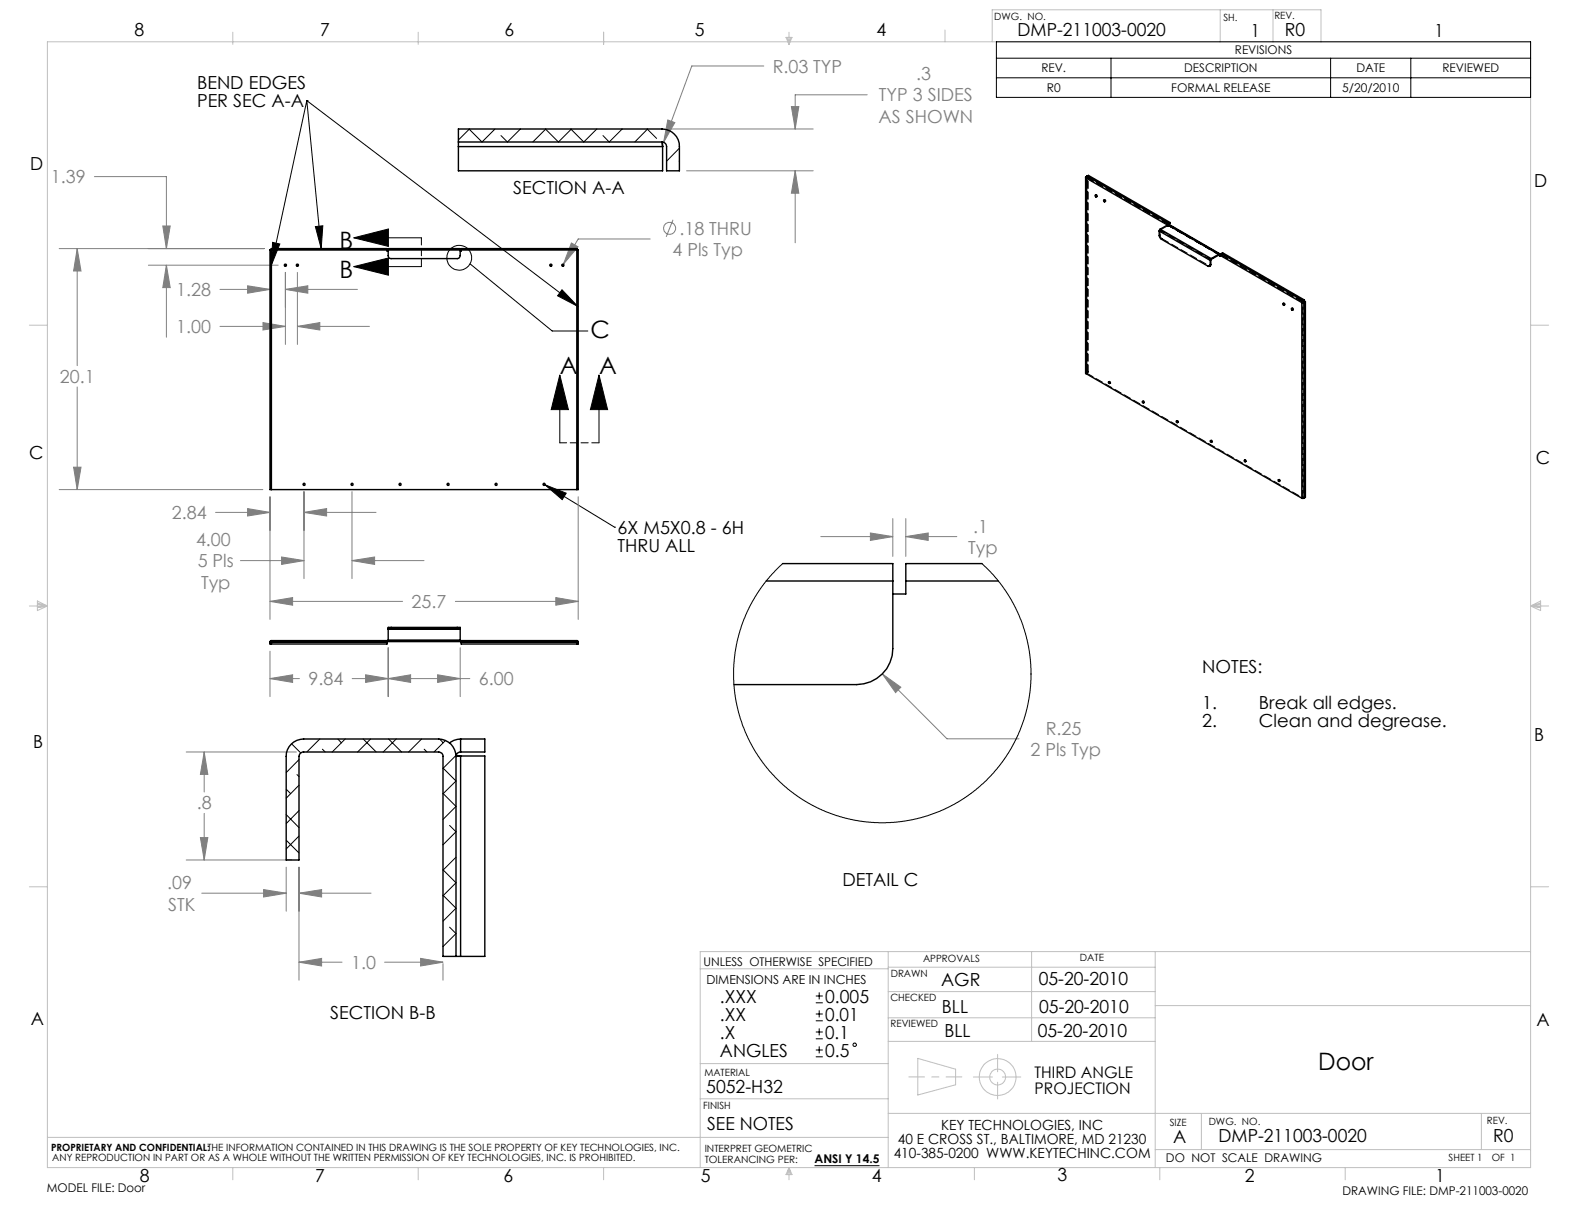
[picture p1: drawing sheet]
<svg xmlns="http://www.w3.org/2000/svg" width="279mm" height="216mm" viewBox="0 0 279 216" stroke-linecap="round" stroke-linejoin="round" font-family="sans-serif">
<g fill="none" stroke="#c0c0c0" stroke-width=".18">
<path d="M8.4 7.4h261.6v198.6h-261.6zM41.1 5.7v2.1M73.8 5.7v2.1M106.5 5.7v2.1M138.6 6.6h1.1l-.5 1.2zM138.9 6.6l.3 1.2M139.2 5.7v2.1M139.5 6.6l-.3 1.2M166.7 5.3v2.1M175 7.4v-5.7h58v5.7M215.2 1.7v5.7M224.5 1.7v5.7"/>
<path d="M5.2 57.4h3.2M270 57.4h3.2M5.2 106.9h3.2M6.6 106l1.8 .9-1.8 .8zM6.6 106.4l1.8 .5M6.6 106.6l1.8 .3M8.4 106.9l-1.8 .2M270 106.9h3.2M270 106.9l1.7 .2M270 106.9l1.7-.9v1.7zM271.7 106.6l-1.7 .3M271.7 106.4l-1.7 .5"/>
<path d="M5.2 156.4h3.2M270 156.4h3.2M123.5 170.9h33.2M156.7 167.9v38.1M156.7 179.5h47.1M156.7 174.9h47.1M156.7 170.6h47.1M182 167.9v15.8M203.8 167.9v38.1M203.8 177.4h66.2M270 167.9h-146.5v38.1M123.5 193.8h33.2"/>
<path d="M123.5 187.6h33.2M156.7 196.4h113.3M156.7 183.7h47.1M161.9 186.7l6.7 1.9v2.7l-6.7 1.8zM171.7 190h3.3M176 186v3.1M176 190.9v3M176.8 190h3.3M211.9 196.4v6.4M261.3 196.4v6.4M8.4 200.6h148.3M41.1 206v2.1"/>
<path d="M73.8 206v2.1M106.5 206v2.1M139.2 206v2.1M139.2 206l.5 1.2h-1.1zM139.2 206l-.3 1.2M139.2 206l.3 1.2M171.9 206v2.1M203.8 202.8h66.2M204.6 206v2.1M237.3 206v2.1"/>
<circle cx="176" cy="190" r="1.4"/>
<circle cx="176" cy="190" r="3.2"/>
</g>
<path d="M169.7 190h-9.4" fill="none" stroke="#c0c0c0" stroke-width=".18" stroke-dasharray="15.2 1.3 1.3 1.3" stroke-dashoffset="12.5"/>
<g fill="none" stroke="#808080" stroke-width=".18">
<path d="M134.7 11.6h-12.7l-4.9 13.5M139.6 18.8h1.3l-.6 4zM153 16.7h-12.7v6.1M16.7 31.2h12.7v12.7M28.7 39.9h1.3l-.6 4zM117.8 21.2l1.2 .4-1.9 3.5zM118 22.8h25.4M118.7 38.8l-1.2 3M121.1 30.1h22.3M140.3 30.1l.6 4h-1.3zM140.3 30.1v12.7M10.4 43.9h36.2"/>
<path d="M13.6 43.9l.7 3.9h-1.3zM13.6 43.9v20.6M26.2 46.8h22.9M29.4 46.8l.6 3.9h-1.3zM29.4 46.8v12.7M38.8 51h8.8M38.8 57.6h11.5M43.7 50.4l3.9 .6-3.9 .7zM46.4 56.9l3.9 .7-3.9 .6zM50.3 51l4-.6v1.3zM50.3 48v12.7M50.3 51h12.7"/>
<path d="M52.5 57.6l3.9-.7v1.3zM52.5 48v12.7M52.5 57.6h12.7M100.8 42.9l1.2 .6-2.6 3.1zM114.7 42.2h-12.7l-2.6 4.4M13.6 68.3v18.1M10.4 86.4h36M13 82.4h1.3l-.7 4zM38 90.4h9.6M42.4 98.9h11.2M43.7 89.7l3.9 .7-3.9 .6zM47.6 87.6v21.7"/>
<path d="M49.7 98.2l3.9 .7-3.9 .7zM53.6 90.4l4-.7v1.3zM53.6 86.7v15.4M53.6 90.4h12.7M62.1 98.9l4-.7v1.4zM62.1 86.7v15.4M62.1 98.9h12.7M102 87.6v21.7M144.8 94.7h12.7M153.5 94l4 .7-4 .6zM157.5 91.5v6.6M159.8 94.7l3.9-.7v1.3z"/>
<path d="M159.8 91.5v6.6M159.8 94.7h9M47.6 106.1l4-.7v1.4zM47.6 119.7l4-.7v1.4zM47.6 114.9v8M47.6 106.1h23.4M47.6 119.7h5.2M62.1 119.7h20.8M64.5 119l4 .7-4 .7zM68.5 119.7l3.9-.7v1.4zM68.5 114.3v8.6M77.2 119l4 .7-4 .7z"/>
<path d="M80.3 106.1h21.7M81.2 114.3v8.6M98 105.4l4 .7-4 .7zM155.6 118.9l3.3 2.3-.9 1zM155.6 118.9l11.4 11.4h12.7M32.8 132.6h19.5M36 132.6l.7 4h-1.4zM36 132.6v7.1M32.8 151.7h18.7M35.3 147.7h1.4l-.7 4zM35.6 157.6h14.9M36 143.5v8.2"/>
<path d="M46.5 156.9l4 .7-4 .6zM50.5 153v7.7M52.7 157.6l4-.7v1.3zM52.7 153v19.9M52.7 157.6h12.7M52.7 169.7l4-.6v1.3zM52.7 169.7h7.6M67.8 169.7h10.3M74.2 169.1l3.9 .6-3.9 .7zM78.1 170v2.9"/>
<circle cx="118.1" cy="40.3" r="1.06"/>
</g>
<g fill="none" stroke="#000" stroke-width=".18">
<path d="M54.1 17.7h.1M54.1 17.7l2.6 26.2M54.1 17.7l47.8 36.3M54.1 17.7l-6.2 29M175.8 7.4h94.2v9.8h-94.2zM175.8 10.3h94.2M175.8 13.7h94.2M196 10.3v6.9M234.7 10.3v6.9M248.8 10.3v6.9M55.6 40l1.3-.2-.2 4.1zM48.1 42.8l1.3 .2-1.5 3.7z"/>
<path d="M62.4 41.9l6.1-1.5v3.1zM62.4 47l6.1-1.5v3zM62.4 41.9h11.9M62.4 47h11.9M82.9 46.5l14.5 11.9h6.3M99.1 51.1l2.8 2.9-3.5-1.8zM98.7 66.1l1.6 6.1h-3.1zM98.7 66.1v12M105.7 66.1l1.5 6.1h-3.1zM105.7 66.1v12M96.1 85.5l3.8 1.5-.7 1.1zM96.1 85.5l12.3 7.5"/>
<path d="M108.4 93h.1"/>
<circle cx="81" cy="45.5" r="2.19"/>
</g>
<path d="M74.3 41.9v5.1M105.7 78.1h-7" fill="none" stroke="#000" stroke-width=".18" stroke-dasharray="1.3 .6"/>
<g fill="#000">
<path d="M62.4 41.9l6.1-1.5v3.1zM62.4 47l6.1-1.5v3z"/>
<path d="M105.7 66.1l1.5 6.1h-3.1zM98.7 66.1l1.6 6.1h-3.1zM55.6 40l1.3-.2-.2 4.1zM99.1 51.1l2.8 2.9-3.5-1.8zM48.1 42.8l1.3 .2-1.5 3.7zM96.1 85.5l3.8 1.5-.7 1.1z"/>
</g>
<path d="M13.6 43.9l.7 3.9h-1.3zM13 82.4h1.3l-.7 4zM47.6 106.1l4-.7v1.4zM98 105.4l4 .7-4 .7zM43.7 89.7l3.9 .7-3.9 .6zM53.6 90.4l4-.7v1.3zM49.7 98.2l3.9 .7-3.9 .7zM62.1 98.9l4-.7v1.4zM100.8 42.9l-1.4 3.7 2.6-3.1zM43.7 50.4l3.9 .6-3.9 .7zM50.3 51l4-.6v1.3zM46.4 56.9l3.9 .7-3.9 .6zM52.5 57.6l3.9-.7v1.3zM29.4 46.8l.6 3.9h-1.3zM28.7 39.9h1.3l-.6 4zM47.6 119.7l4-.7v1.4zM64.5 119l4 .7-4 .7zM68.5 119.7l3.9-.7v1.4zM77.2 119l4 .7-4 .7zM140.3 30.1l.6 4h-1.3zM139.6 18.8h1.3l-.6 4zM117.8 21.2l-.7 3.9 1.9-3.5zM74.2 169.1l3.9 .6-3.9 .7zM52.7 169.7l4-.6v1.3zM35.3 147.7h1.4l-.7 4zM36 132.6l.7 4h-1.4zM52.7 157.6l4-.7v1.3zM46.5 156.9l4 .7-4 .6zM155.6 118.9l2.4 3.3 .9-1zM159.8 94.7l3.9-.7v1.3zM153.5 94l4 .7-4 .6z" fill="#808080"/>
<g fill="none" stroke="#000" stroke-width=".25">
<path d="M80.9 25v-2.2h35.9a3.1 3.1 0 0 1 3 3.1v4.2h-2.2v-4.2a.85 .85 0 0 0-.8-.9M80.9 25v.9M80.9 25.9v4.2h36v-4.2M80.9 25h35.9M80.9 25.9h36M116.8 25l.1 .9M191.5 31.3l.1 34.6M191.6 31.2v.2M191.6 31.4l14.3 8.3M191.6 31.4v34.5M191.6 31.2h.1M191.7 31.1l-.1 .3"/>
<path d="M191.7 31.1l14.5 8.3M191.7 31.1l.3-.2 14.4 8.4M191.7 31.1l-.1 .1M193.3 34.4l.1 .2M194.7 35.3l.2 .1-.1 .2zM194.8 35.3l.1 .2M206.1 39.6h.1l9 5.2M206.1 39.6l-1.5 .8M206.1 39.6l9 5.2M206.2 39.4l-.2 .3M206.2 39.5l-.1 .1M206.2 39.4v.1"/>
<path d="M206.4 39.3v.1l-.2 .1M206.4 39.3l-.2 .1M47.6 44.1v42.3h.3M47.6 44.1h.3M47.6 44.1h20.7M47.9 43.9v.2M47.9 43.9h20.4v.2M47.9 43.9v.1M47.9 44.1v42.3M68.3 44.1v.2h.2M68.5 44.1v1a.49 .49 0 0 0 .5 .5h11.6a.54 .54 0 0 0 .6-.5v-1M68.5 44.1v-.2h12.7v.2"/>
<path d="M68.5 44.1h12.7M81.4 44.1h20.3M81.4 44.1v.2h-.2M101.7 43.9v.2M101.7 43.9h-20.3v.2M101.7 44.1h.3M101.7 43.9v.1M101.7 44.1v42.3M101.8 44.1h.2M102 44.1v42.3h-.3M204.5 40.7v.9l.3 .6 8.3 4.8a.25 .25 0 0 0 .2 0 .25 .25 0 0 0 .2-.3M204.5 40.7l9 5.2"/>
<path d="M204.6 40.4l-.1 .3M204.6 40.4l9 5.2M213.5 45.9v.8M213.6 46.6v.2l-.2 .2M213.6 45.8l-.1 .1M213.6 45.8v.8M213.6 46.6l-.1 .1M213.6 45.6l-.1 .3M213.6 45.8h.1M213.6 45.6v.2M215.1 44.8l.1 .1M215.1 44.9v.1"/>
<path d="M215.1 44.8l-1.5 .8M215.1 44.8v.1M215.1 44.9l-1.5 .9M215.1 45v.1M215.2 45l14.4 8.4M215.2 44.9v.3l-.1-.1M215.2 44.9l-.1 .1M215.2 45l-.1 .1M215.4 44.7l-.2 .3M215.4 44.7l14.4 8.4M215.4 44.7l.3-.1 14.4 8.3M226.3 53.6l.3 .2a.18 .18 0 0 1-.3 0 .18 .18 0 0 1 0-.2z"/>
<path d="M226.4 53.6l.2 .2M227.8 54.5a.14 .14 0 0 1 .2 0 .14 .14 0 0 1-.1 .2zM227.9 54.4l.1 .2M229.6 53.4h.4M229.6 53.4v34.5M229.8 53.3h.1M229.8 53.3l-.2 .1M229.8 53.1l-.2 .3M229.8 53.2v.1M229.8 53.1v.1M229.9 53.3l.1 .1M230 53.4v34.5"/>
<path d="M230.1 52.9l-.3 .2M230.1 52.9v.2l-.3 .1M230.3 53.2v34.5l-.3 .2M230.3 53.2l-.3 .2M230.3 53.2l-.2-.1-.2 .2M191.6 65.9l38 22M195.5 67.3l.2 .1v.3l-.2-.1zM195.7 67.4l.1 .2M201.5 70.8h.1l.1 .3-.2-.1zM201.6 70.8l.1 .2M207.5 74.3h.1l.1 .3zM207.6 74.3l.1 .2"/>
<path d="M213.5 77.8h.1l.1 .2zM213.6 77.7l.1 .2M47.9 86.4h53.8M138 99.4h19.5v3.1M173.2 99.4h-13.4v3.1M219.5 81.2l.2 .1v.2zM219.6 81.2l.1 .2M225.5 84.6l.1 .1v.2l-.1-.1zM225.6 84.6l.1 .2M229.6 87.9h.4M47.6 113.2v.4h20.7v-.4M47.6 113.2h20.7"/>
<path d="M47.9 113l-.3 .2M47.9 113.2l-.1 .4M47.9 113.2h.1M47.9 113v.6M47.9 113.2h53.8M47.9 113h53.8M68.3 113.2h.1M68.5 110.9h.5M68.5 112.9v.1M68.5 110.9h.1M68.5 110.9v2M68.5 112.9h12.7"/>
<path d="M68.5 110.9h12.7M69 110.7h-.5v.2M69 110.7v.2M69 110.7h11.6M69 110.9h11.6M80.6 110.7h.6v.2M80.6 110.9h.6M80.6 110.7v.2M81.2 112.9v.1M81.2 110.9h.1M81.2 110.9v2M81.4 113.2h.1"/>
<path d="M101.7 113l.3 .2M101.7 113.2h.1M101.7 113.2h-20.3M101.7 113v.6h-20.3v-.4M101.8 113.2v.4h.2v-.4M101.8 113.2h.2M135.1 102.5h22.4M157.5 102.5v11.9a6.4 6.4 0 0 1-6.4 6.4h-21.6M159.8 102.5h16.3M159.8 102.5v2.3h-2.3M80.4 133.4a3.1 3.1 0 0 0-3-3h-23.8a3.1 3.1 0 0 0-3.1 3v18.3h2.2v-18.3a.78 .78 0 0 1 .9-.8h23.8a.73 .73 0 0 1 .7 .8v35.3h2.3M80.4 133.4l.8-.1v35.4"/>
<path d="M80.4 133.4v35.3M80.5 133.3h5v35.4h-4.3M81.2 132.6a.78 .78 0 0 0-.8 .8M81.2 130.4a3 3 0 0 0-1.9 .7M81.2 130.4h4.3v2.2h-4.3M81.2 130.4v2.2M80.4 168.7h.8"/>
<circle cx="193.3" cy="34.6" r=".15"/>
<circle cx="50.3" cy="46.8" r=".19"/>
<circle cx="52.5" cy="46.8" r=".19"/>
<circle cx="97.2" cy="46.8" r=".19"/>
<circle cx="99.3" cy="46.8" r=".19"/>
<circle cx="53.6" cy="85.4" r=".18"/>
<circle cx="62.1" cy="85.4" r=".18"/>
<circle cx="70.6" cy="85.4" r=".18"/>
<circle cx="79" cy="85.4" r=".18"/>
<circle cx="87.5" cy="85.4" r=".18"/>
<circle cx="96" cy="85.4" r=".18"/>
</g>
<g fill="none" stroke="#000" stroke-width=".18" stroke-dasharray="1.3 .6">
<path d="M191.6 31.4v-.2M191.6 31.2l.1 .1M191.7 31.3v34.5M191.7 31.3v-.1M191.7 31.3h.1M191.7 31.3l-.1 .1M191.7 31.3l.2-.2M191.7 31.2l14.5 8.3M191.7 31.1v.1M191.7 31.2l.3-.1M191.8 31l-.1 .1M191.9 31.1l-.1-.1"/>
<path d="M192 31.1l14.4 8.3M192 31.1v-.2M193.3 34.4a.14 .14 0 0 1 .2 0 .14 .14 0 0 1-.1 .2M193.3 34.3l-.1 .1M193.4 34.7h.1M194.8 35.3l.1-.1 .2 .2-.2 .1M194.8 35.2l-.1 .1M194.9 35.6l.1-.1M206 39.7h-.1M206 39.7v.2M206 39.9h.1M206 39.7h.1"/>
<path d="M206 39.9l.1-.1M206.1 39.8h.1M206.1 39.8l-1.5 .8M206.1 39.8v-.2M206.1 39.9v-.1M206.1 39.8l9 5.1M206.1 39.6l-.1 .1M206.1 39.8l.1-.1M206.1 39.9h.1M206.1 39.8l.1 .1M206.1 39.6v.2M206.1 39.6l-14.4-8.3"/>
<path d="M206.1 39.6h.1M206.2 39.6v.1M206.2 39.7l9 5.2M206.2 39.9v-.2M204.6 40.6h.1M204.6 40.6l-.1 .1M204.6 40.6v.9M204.6 41.5l-.1 .1M204.6 40.6l9 5.2M204.6 40.6v-.2M204.9 42.2l.1-.1M205 42.1l8.2 4.7"/>
<path d="M205 42.1l-.3-.3-.1-.3M213.2 46.8l-.1 .2M213.5 46.9l-.3-.1M213.6 45.8l-9-5.2M215.1 44.9l-9-5.1M215.2 45.2l.2-.1M215.2 45l.2 .1M215.4 45v-.1M215.4 45h-.2M215.4 45.1v-.1M215.4 44.9l14.4 8.3M215.4 44.9v-.2"/>
<path d="M215.4 44.9l.3-.2M215.7 44.7l14.4 8.4M215.7 44.6v.1M226.4 53.6v-.2l.2 .2 .1 .2h-.1M226.4 53.4l-.1 .1M226.5 53.9l.1-.1M227.9 54.4l.1-.1 .1 .1v.2h-.1M227.9 54.3l-.1 .1M228 54.7l.1-.1M229.8 53.3l-14.4-8.3M229.9 53.3v34.5M230.1 53.1v34.6"/>
<path d="M191.5 65.8l.1-.1M191.6 65.7l.2-.2M191.7 65.8l38.1 22M191.7 65.8h.1M191.7 65.8l.2-.2M191.7 65.8l-.1 .1M191.7 65.8l-.1-.1M191.8 65.5v-34.5M191.8 65.5l.1 .1M191.9 65.6v-34.5M195.7 67.4v-.1l.2 .1v.2h-.1M195.7 67.3h-.2"/>
<path d="M195.7 67.7l.2-.1M195.8 67.6h.1M201.6 70.8h.2l.1 .2h-.1M201.6 70.7l-.1 .1M201.7 71.1l.1-.1M201.8 71h-.1M207.6 74.3l.1-.1 .2 .1v.2h-.2M207.6 74.2l-.1 .1M207.7 74.6l.1-.1M207.7 74.5h.1M213.6 77.7a.14 .14 0 0 1 .2 0 .14 .14 0 0 1-.1 .2M213.6 77.6l-.1 .1"/>
<path d="M213.7 78l.1-.1M213.7 77.9h.1M219.6 81.2l.1-.1 .1 .3h-.1M219.6 81.1l-.1 .1M219.7 81.5l.1-.1M219.7 81.4h.1M225.6 84.6h.1l.1 .2h-.1M225.6 84.6h-.1M225.6 84.9l.2-.1M225.7 84.8h.1M229.8 87.8v-34.5M229.8 87.8l-.2 .1"/>
<path d="M229.9 87.8h-.1M229.9 87.8l.1 .1M230.1 87.7l-.2 .1M230.3 87.7h-.2"/>
</g>
<g fill="none" stroke="#000" stroke-width=".18">
<path d="M82.7 22.8l2.3 2.2 2.3-2.2M82.8 22.8l-1.9 1.9M91.7 22.8h.1M91.8 22.8l-2.3 2.2-1.1-1.1M96.2 22.8l2.3 2.2 2.3-2.2M96.3 22.8l-2.3 2.2M100.7 22.8l2.3 2.2 2.3-2.2M109.7 22.8h.1M109.7 22.8l-2.2 2.2-1.1-1.1M114.2 22.8l1.6 1.6M114.2 22.8l-2.2 2.2M119.8 28.4v.1"/>
<path d="M119.8 26.1l-2.2 2.3M138 99.4l-2.8 3-2.1 2.9-1.9 3.9-1.1 3.4-.6 3.7-.1 4.3 .5 3.3 1.1 4.1 1.8 3.8 1.8 2.8 2.1 2.4 1.5 1.5 1.6 1.3 1.7 1.2 1.8 1.1 2.2 1 2.1 .8 3.9 .9 3.5 .3 4-.2 3.4-.6 4-1.5 3.6-2 3.4-2.5 2.5-2.7 1.2-1.7 1.3-2 1.5-3.1 1.3-3.8 .6-3.9v-3.9l-.6-4.3-1.1-3.5-1.7-3.6-2.2-3.2-3-3.2M50.5 139.2l.8 .8M51.4 131.2l1.7 1.6M52.4 136.6l.3 .4M52.7 134l-2.2 2.3M52.7 138.5l-2.2 2.3M56.4 130.4l-2.3 2.2M56.9 132.2l.5 .4M59.6 130.4l.6 .6M60.9 130.4l-2.3 2.2M64.1 130.4l2.3 2.2"/>
<path d="M65.4 130.4l-2.3 2.2M68.5 130.4l2.3 2.2M69.9 130.4l-2.3 2.2M74.4 130.4l-2.3 2.2M74.8 132.2l.5 .4M77.5 130.4l.7 .6M78.1 135.5l2.3 2.3-2.3 2.2M78.1 139.9l2.3 2.3-2.3 2.3M78.6 130.6l-2 2M80.4 133.2l-2.3 2.3M50.5 148.2l2.2 2.3M50.5 143.7l2.2 2.3"/>
<path d="M52.7 143l-2.2 2.3M52.7 147.5l-2.2 2.3M78.1 153.4l2.3 2.3-2.3 2.3M78.1 157.9l2.3 2.3-2.3 2.3M78.1 148.9l.1 .1M79.3 145.6l1.1 1.1-2.3 2.3M80.4 151.2l-2.3 2.3M78.1 166.9h.1M79.3 163.5l1.1 1.2-2.3 2.3M143.9 176.9h1.2M143.9 175.7h1.2M143.9 178.9h1.2"/>
<path d="M144.5 175v1.3M144.5 178.2v1.3M143.9 180.1h1.2M143.9 183.2h1.2M143.9 182h1.2M143.9 186.4h1.2M143.9 185.2h1.2M144.5 181.4v1.2M144.5 184.6v1.2M143.7 205.6h11.4"/>
<circle cx="150.8" cy="184.3" r=".31"/>
</g>
<g font-size="4.2">
<text x="59.9" y="43.9">B</text>
<text x="59.9" y="49">B</text>
<text x="104.2" y="59.6">C</text>
<text x="98.8" y="65.9">A</text>
<text x="105.7" y="65.9">A</text>
<text x="232.5" y="188.7">Door</text>
</g>
<g font-size="3.2">
<text x="23.7" y="6.3">8</text>
<text x="56.5" y="6.4">7</text>
<text x="89" y="6.4">6</text>
<text x="122.6" y="6.4">5</text>
<text x="154.6" y="6.3">4</text>
<text x="179.5" y="6.4">DMP-211003-0020</text>
<text x="220.6" y="6.5">1</text>
<text x="226.6" y="6.4">R0</text>
<text x="253" y="6.6">1</text>
<text x="34.8" y="15.7">BEND EDGES</text>
<text x="34.8" y="18.9">PER SEC A-A</text>
<text x="5.3" y="30">D</text>
<text x="90.5" y="34.2">SECTION A-A</text>
<text x="270.6" y="32.9">D</text>
<text x="5.2" y="81">C</text>
<text x="270.9" y="81.9">C</text>
<text x="108.9" y="94.2">6X M5X0.8 - 6H</text>
<text x="108.9" y="97.4">THRU ALL</text>
<text x="212.1" y="118.7">NOTES:</text>
<text x="212.1" y="125.1">1.</text>
<text x="222.1" y="125.1">Break all edges.</text>
<text x="5.8" y="132">B</text>
<text x="212.1" y="128.2">2.</text>
<text x="222.1" y="128.2">Clean and degrease.</text>
<text x="270.6" y="130.7">B</text>
<text x="148.6" y="156.2">DETAIL C</text>
<text x="166" y="173.9">AGR</text>
<text x="183.2" y="173.8">05-20-2010</text>
<text x="58.3" y="179.8">SECTION B-B</text>
<text x="127" y="176.9">.XXX</text>
<text x="145.6" y="176.9">0.005</text>
<text x="166.2" y="178.8">BLL</text>
<text x="183.3" y="178.6">05-20-2010</text>
<text x="5.4" y="180.9">A</text>
<text x="127" y="180.1">.XX</text>
<text x="127" y="183.2">.X</text>
<text x="145.6" y="180">0.01</text>
<text x="145.6" y="183.2">0.1</text>
<text x="166.6" y="182.9">BLL</text>
<text x="183" y="183">05-20-2010</text>
<text x="271" y="181">A</text>
<text x="127" y="186.4">ANGLES</text>
<text x="145.6" y="186.4">0.5</text>
<text x="124.6" y="192.8">5052-H32</text>
<text x="124.7" y="199.4">SEE NOTES</text>
<text x="207" y="201.6">A</text>
<text x="214.9" y="201.5">DMP-211003-0020</text>
<text x="263.4" y="201.4">R0</text>
<text x="24.7" y="208.4">8</text>
<text x="55.6" y="208.5">7</text>
<text x="88.8" y="208.4">6</text>
<text x="123.6" y="208.4">5</text>
<text x="153.8" y="208.4">4</text>
<text x="186.6" y="208.3">3</text>
<text x="219.6" y="208.4">2</text>
<text x="253.2" y="208.5">1</text>
</g>
<g font-size="3.2" fill="#808080">
<text x="136.3" y="12.8">R.03 TYP</text>
<text x="155" y="17.9">TYP 3 SIDES</text>
<text x="161.6" y="14.1">.3</text>
<text x="155" y="21.7">AS SHOWN</text>
<text x="9" y="32.3">1.39</text>
<text x="119.9" y="41.5">.18 THRU</text>
<text x="118.6" y="45.2">4 Pls Typ</text>
<text x="31.1" y="52.2">1.28</text>
<text x="31.1" y="58.7">1.00</text>
<text x="10.6" y="67.6">20.1</text>
<text x="30.3" y="91.5">2.84</text>
<text x="171.7" y="94">.1</text>
<text x="34.6" y="96.3">4.00</text>
<text x="34.9" y="100.1">5 Pls</text>
<text x="170.8" y="97.7">Typ</text>
<text x="35.5" y="103.9">Typ</text>
<text x="72.6" y="107.3">25.7</text>
<text x="54.4" y="120.9">9.84</text>
<text x="84.5" y="120.9">6.00</text>
<text x="184.5" y="129.6">R.25</text>
<text x="181.8" y="133.4">2 Pls Typ</text>
<text x="34.7" y="142.8">.8</text>
<text x="29.5" y="156.9">.09</text>
<text x="29.6" y="160.6">STK</text>
<text x="61.9" y="170.9">1.0</text>
</g>
<g font-size="2.8">
<text x="182.5" y="190.1">THIRD ANGLE</text>
<text x="182.5" y="192.9">PROJECTION</text>
</g>
<g font-size="2.5">
<text x="158.4" y="201.9">40 E CROSS ST., BALTIMORE, MD 21230</text>
<text x="166" y="199.4">KEY TECHNOLOGIES, INC</text>
<text x="157.6" y="204.3">410-385-0200 WWW.KEYTECHINC.COM</text>
</g>
<text font-size="2.2" x="124.6" y="173.7">DIMENSIONS ARE IN INCHES</text>
<g font-size="2.1">
<text x="217.8" y="9.6">REVISIONS</text>
<text x="183.7" y="12.8">REV.</text>
<text x="184.7" y="16.2">R0</text>
<text x="206.6" y="16.2">FORMAL RELEASE</text>
<text x="208.9" y="12.8">DESCRIPTION</text>
<text x="236.8" y="16.2">5/20/2010</text>
<text x="239.3" y="12.8">DATE</text>
<text x="254.4" y="12.8">REVIEWED</text>
<text x="124.1" y="170.3">UNLESS OTHERWISE SPECIFIED</text>
<text x="143.7" y="205.2">ANSI Y 14.5</text>
<text x="205.7" y="205">DO NOT SCALE DRAWING</text>
<text x="8.2" y="210.3">MODEL FILE: Door</text>
<text x="236.8" y="210.7">DRAWING FILE: DMP-211003-0020</text>
</g>
<g font-size="1.8">
<text x="175.4" y="3.5">DWG. NO.</text>
<text x="215.8" y="3.6">SH.</text>
<text x="224.8" y="3.3">REV.</text>
<text x="157.1" y="172.3">DRAWN</text>
<text x="162.8" y="169.7">APPROVALS</text>
<text x="190.5" y="169.5">DATE</text>
<text x="157.1" y="176.6">CHECKED</text>
<text x="157.1" y="181.2">REVIEWED</text>
<text x="124.2" y="189.8">MATERIAL</text>
<text x="124.1" y="195.6">FINISH</text>
<text x="9" y="203">PROPRIETARY AND CONFIDENTIAL:THE INFORMATION CONTAINED IN THIS DRAWING IS THE SOLE PROPERTY OF KEY TECHNOLOGIES, INC.</text>
<text x="124.3" y="203.1">INTERPRET GEOMETRIC</text>
<text x="206.3" y="198.5">SIZE</text>
<text x="213.2" y="198.5">DWG. NO.</text>
<text x="262.3" y="198.2">REV.</text>
<text x="9.2" y="204.8">ANY REPRODUCTION IN PART OR AS A WHOLE WITHOUT THE WRITTEN PERMISSION OF KEY TECHNOLOGIES, INC. IS PROHIBITED.</text>
<text x="124.3" y="205.2">TOLERANCING PER:</text>
<text x="255.5" y="204.8">SHEET 1</text>
<text x="263.1" y="204.8">OF 1</text>
</g>
</svg>
